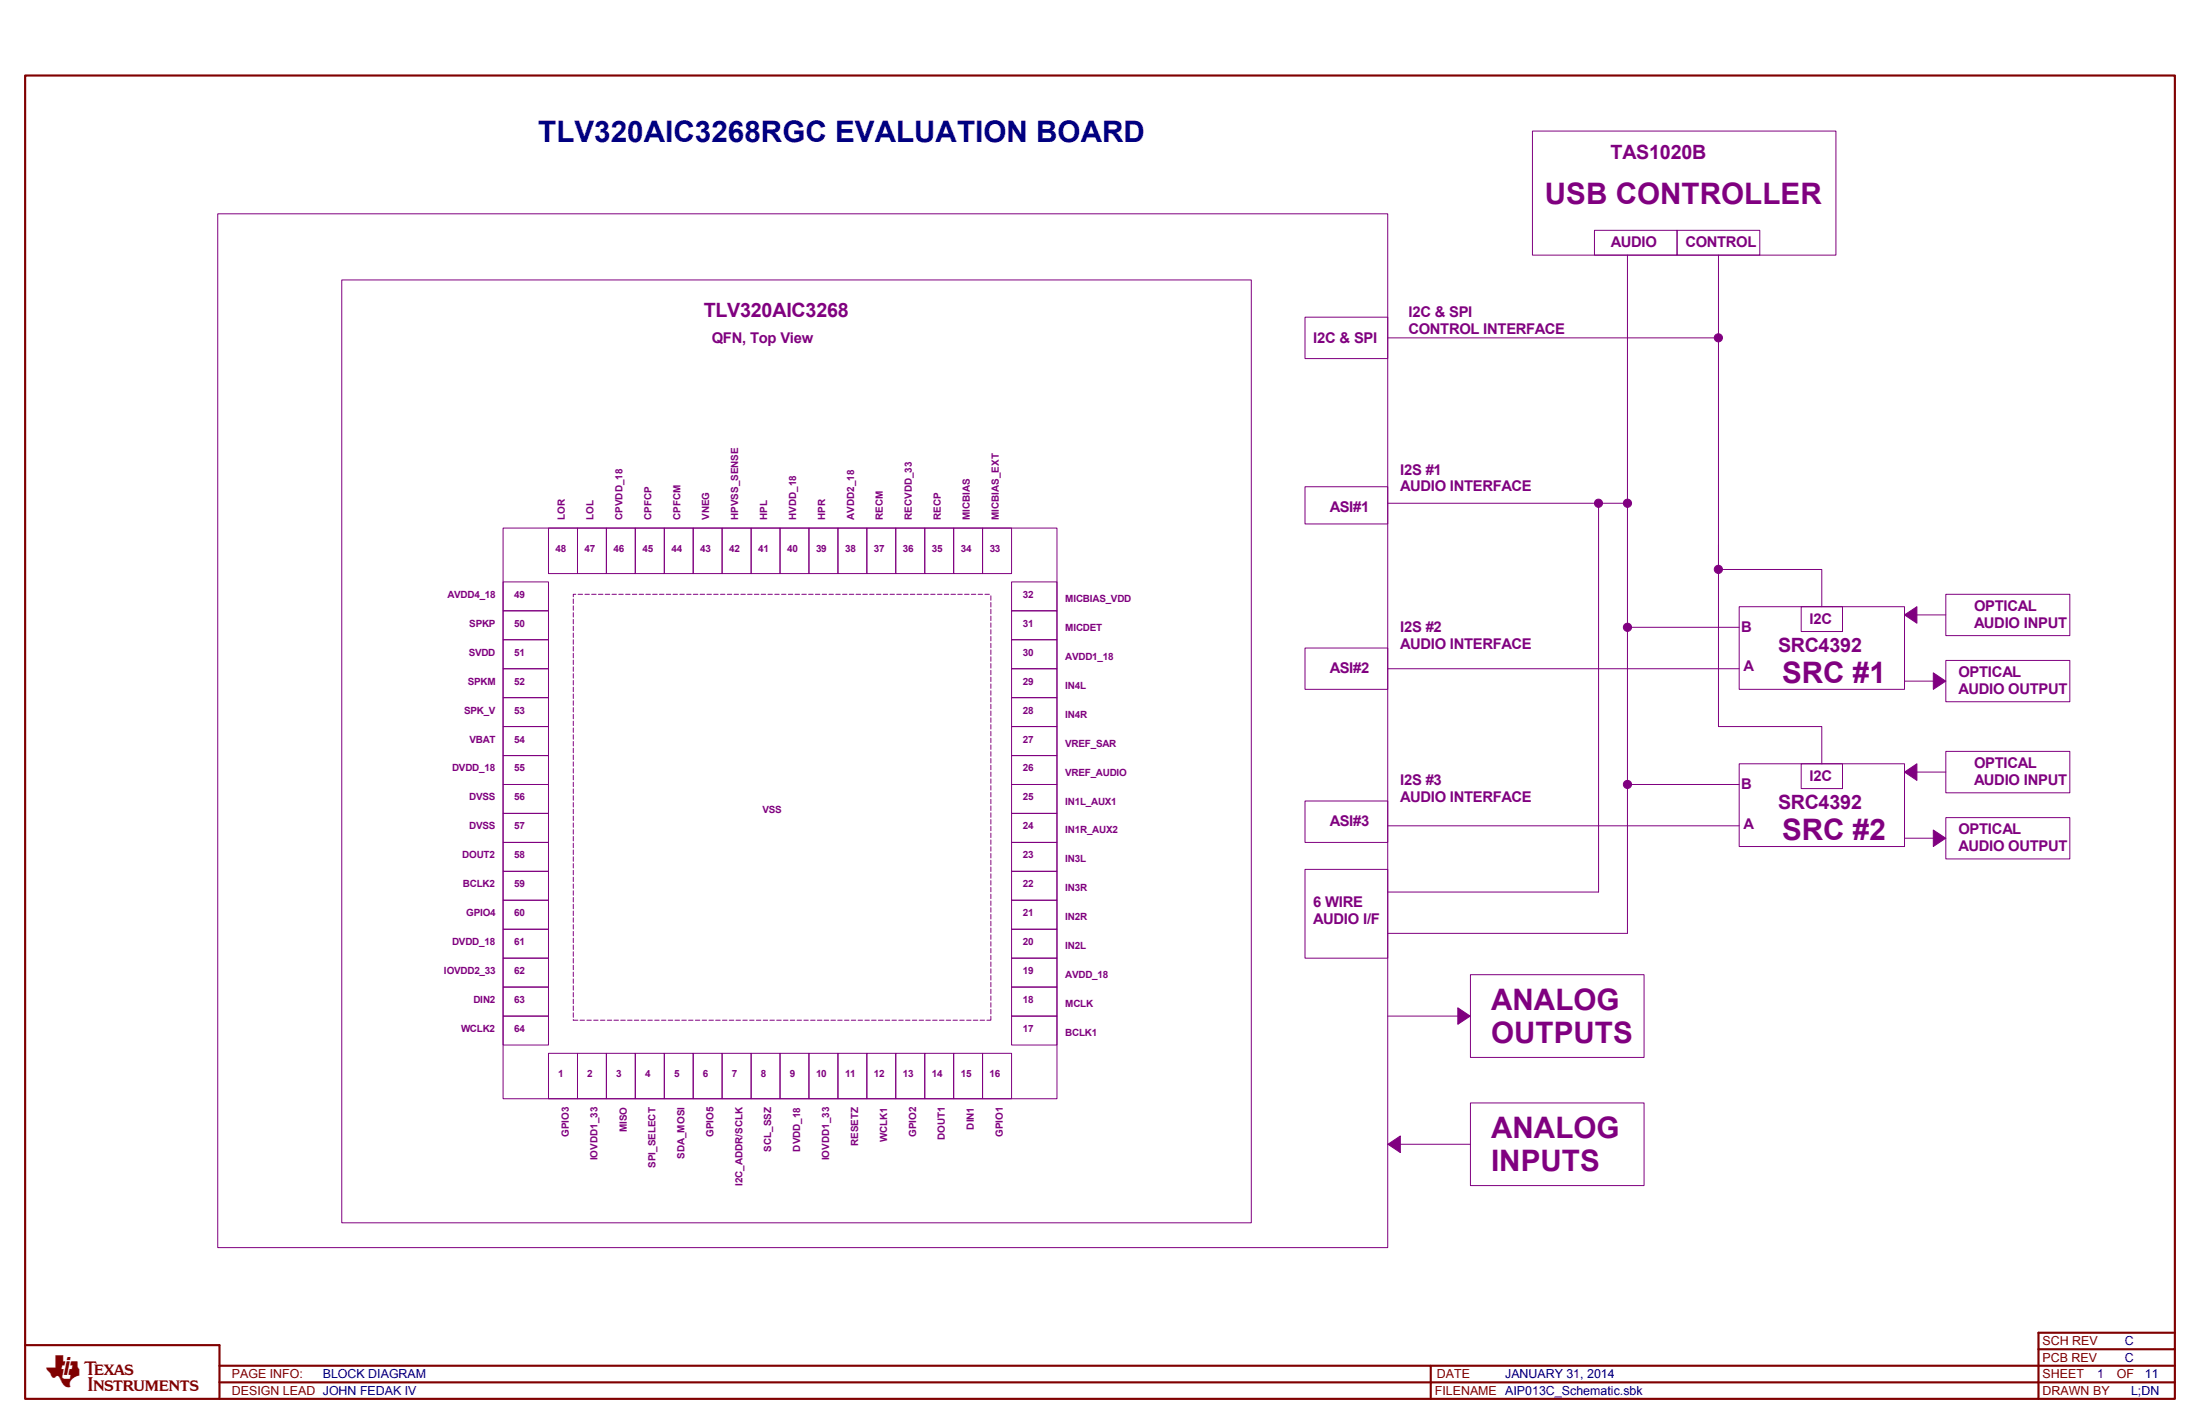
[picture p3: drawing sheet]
<svg xmlns="http://www.w3.org/2000/svg" width="432mm" height="279mm" viewBox="0 0 432 279" stroke-linecap="round" stroke-linejoin="round" font-family="sans-serif">
<path d="M4.9 14.8h422v259.7h-422zM4.9 263.9h38.2v10.6M43.1 268h383.8M43.1 271.2h383.8M280.8 268v6.5M400.1 264.7h26.8M426.9 261.5h-26.8v13" fill="none" stroke="#800000" stroke-width=".42"/>
<g fill="#800080" stroke="#800080" stroke-width=".2">
<path d="M379.5 132l2.4 1.6-2.4 1.7z" fill-rule="evenodd"/>
<path d="M373.8 120.7l2.4-1.7v3.3z" fill-rule="evenodd"/>
<path d="M286.1 197.7l2.5 1.7-2.5 1.6z" fill-rule="evenodd"/>
<path d="M379.5 162.9l2.4 1.6-2.4 1.6z" fill-rule="evenodd"/>
<path d="M373.8 151.5l2.4-1.6v3.2z" fill-rule="evenodd"/>
<path d="M272.4 224.5l2.4-1.6v3.2z" fill-rule="evenodd"/>
<circle cx="319.4" cy="123.1" r=".8"/>
<circle cx="337.3" cy="66.3" r=".8"/>
<circle cx="319.4" cy="153.9" r=".8"/>
<circle cx="313.7" cy="98.7" r=".8"/>
<circle cx="319.4" cy="98.7" r=".8"/>
<circle cx="337.3" cy="111.7" r=".8"/>
</g>
<g fill="none" stroke="#800080" stroke-width=".2">
<path d="M300.8 25.7h59.5v24.4h-59.5zM42.7 42h229.7v202.8h-229.7zM67.1 54.9h178.5v185h-178.5zM312.9 45.2h16.3v4.9h-16.3zM319.4 50.1v133h-47M329.2 45.2h16.2v4.9h-16.2zM337.3 50.1v61.6h20.3v7.3M256.1 62.2h16.3v8.2h-16.3zM272.4 66.3h64.1M256.1 95.5h16.3v7.3h-16.3zM272.4 98.7h47M313.8 98.7v76.3h-41.4"/>
<path d="M98.7 103.6h108.8v112h-108.8zM98.7 114.2h9v5.6h-9zM98.7 119.8h9v5.7h-9zM107.7 103.6h5.6v8.9h-5.6zM112.5 117.5v.9M112.5 118.9v.8M113 116.6h-.5v.5M113.3 103.6h5.7v8.9h-5.7zM113.5 116.6h.8M114.8 116.6h.9M116.1 116.6h.9M117.5 116.6h.8"/>
<path d="M118.8 116.6h.9M119 103.6h5.7v8.9h-5.7zM120.1 116.6h.9M121.5 116.6h.8M122.8 116.6h.9M124.1 116.6h.9M124.7 103.6h5.7v8.9h-5.7zM125.5 116.6h.8M126.8 116.6h.9M128.1 116.6h.9M129.4 116.6h.9M130.4 103.6h5.7v8.9h-5.7z"/>
<path d="M130.8 116.6h.8M132.1 116.6h.9M133.4 116.6h.9M134.8 116.6h.8M136.1 103.6h5.6v8.9h-5.6zM136.1 116.6h.9M137.4 116.6h.9M138.7 116.6h.9M140.1 116.6h.8M141.4 116.6h.9M141.7 103.6h5.7v8.9h-5.7zM142.7 116.6h.9"/>
<path d="M144.1 116.6h.8M145.4 116.6h.9M146.7 116.6h.9M147.4 103.6h5.7v8.9h-5.7zM148.1 116.6h.8M149.4 116.6h.9M150.7 116.6h.9M152.1 116.6h.8M153.1 103.6h5.7v8.9h-5.7zM153.4 116.6h.9M154.7 116.6h.9M156 116.6h.9"/>
<path d="M157.4 116.6h.9M158.7 116.6h.9M158.8 103.6h5.7v8.9h-5.7zM160 116.6h.9M161.4 116.6h.8M162.7 116.6h.9M164 116.6h.9M164.5 103.6h5.6v8.9h-5.6zM165.4 116.6h.8M166.7 116.6h.9M168 116.6h.9M169.4 116.6h.8"/>
<path d="M170.1 103.6h5.7v8.9h-5.7zM170.7 116.6h.9M172 116.6h.9M173.4 116.6h.8M174.7 116.6h.9M175.8 103.6h5.7v8.9h-5.7zM176 116.6h.9M177.3 116.6h.9M178.7 116.6h.9M180 116.6h.9M181.3 116.6h.9M181.5 103.6h5.7v8.9h-5.7z"/>
<path d="M182.7 116.6h.8M184 116.6h.9M185.3 116.6h.9M186.6 116.6h.9M187.2 103.6h5.6v8.9h-5.6zM188 116.6h.9M189.3 116.6h.9M190.6 116.6h.9M192 116.6h.8M192.8 103.6h5.7v8.9h-5.7zM193.3 116.6h.9M194.5 116.9v.9"/>
<path d="M194.5 118.2v.9M194.5 119.5v.9M198.5 114.2h9v5.6h-9zM198.5 119.8h9v5.7h-9zM337.3 106.9v35.7h20.3v7.3M341.4 119h32.4v16.3h-32.4zM353.5 119h8.1v4.9h-8.1zM381.9 116.6h24.4v8.1h-24.4zM98.7 125.5h9v5.7h-9zM98.7 131.2h9v5.7h-9zM98.7 136.9h9v5.7h-9zM112.5 120.2v.9"/>
<path d="M112.5 121.5v.9M112.5 122.9v.8M112.5 124.2v.9M112.5 125.5v.9M112.5 126.9v.8M112.5 128.2v.9M112.5 129.5v.9M112.5 130.9v.8M112.5 132.2v.9M112.5 133.5v.9M112.5 134.8v.9M112.5 136.2v.9"/>
<path d="M112.5 137.5v.9M112.5 138.8v.9M194.5 120.9v.9M194.5 122.2v.9M194.5 123.5v.9M194.5 124.9v.9M194.5 126.2v.9M194.5 127.5v.9M194.5 128.9v.9M194.5 130.2v.9M194.5 131.5v.9M194.5 132.9v.8"/>
<path d="M194.5 134.2v.9M194.5 135.5v.9M194.5 136.9v.8M194.5 138.2v.9M194.5 139.5v.9M198.5 125.5h9v5.7h-9zM198.5 131.2h9v5.7h-9zM198.5 136.9h9v5.7h-9zM256.1 127.1h16.3v8.2h-16.3zM272.4 131.2h69M319.4 123.1h22M373.8 120.7h8.1"/>
<path d="M373.8 133.6h8.1M381.9 129.6h24.4v8.1h-24.4zM98.7 142.6h9v5.7h-9zM98.7 148.3h9v5.6h-9zM98.7 153.9h9v5.7h-9zM98.7 159.6h9v5.7h-9zM112.5 140.2v.8M112.5 141.5v.9M112.5 142.8v.9M112.5 144.2v.8M112.5 145.5v.9M112.5 146.8v.9"/>
<path d="M112.5 148.1v.9M112.5 149.5v.8M112.5 150.8v.9M112.5 152.1v.9M112.5 153.5v.8M112.5 154.8v.9M112.5 156.1v.9M112.5 157.5v.8M112.5 158.8v.9M194.5 140.8v.9M194.5 142.2v.8M194.5 143.5v.9"/>
<path d="M194.5 144.8v.9M194.5 146.2v.8M194.5 147.5v.9M194.5 148.8v.9M194.5 150.2v.8M194.5 151.5v.9M194.5 152.8v.9M194.5 154.2v.8M194.5 155.5v.9M194.5 156.8v.9M194.5 158.1v.9M194.5 159.5v.9"/>
<path d="M198.5 142.6h9v5.7h-9zM198.5 148.3h9v5.6h-9zM198.5 153.9h9v5.7h-9zM198.5 159.6h9v5.7h-9zM256.1 157.2h16.3v8.1h-16.3zM319.4 153.9h22M341.4 149.9h32.4v16.2h-32.4zM353.5 149.9h8.1v4.8h-8.1zM373.8 151.5h8.1M381.9 147.4h24.4v8.2h-24.4zM98.7 165.3h9v5.7h-9zM98.7 171h9v5.6h-9z"/>
<path d="M98.7 176.6h9v5.7h-9zM112.5 160.1v.9M112.5 161.5v.8M112.5 162.8v.9M112.5 164.1v.9M112.5 165.4v.9M112.5 166.8v.9M112.5 168.1v.9M112.5 169.4v.9M112.5 170.8v.8M112.5 172.1v.9M112.5 173.4v.9"/>
<path d="M112.5 174.8v.8M112.5 176.1v.9M112.5 177.4v.9M112.5 178.8v.8M194.5 160.8v.9M194.5 162.1v.9M194.5 163.5v.8M194.5 164.8v.9M194.5 166.1v.9M194.5 167.4v.9M194.5 168.8v.9M194.5 170.1v.9"/>
<path d="M194.5 171.4v.9M194.5 172.8v.9M194.5 174.1v.9M194.5 175.5v.8M194.5 176.8v.9M194.5 178.1v.9M194.5 179.4v.9M198.5 165.3h9v5.7h-9zM198.5 171h9v5.6h-9zM198.5 176.6h9v5.7h-9zM256.1 170.6h16.3v17.4h-16.3zM272.4 162h69"/>
<path d="M373.8 164.5h8.1M381.9 160.4h24.4v8.1h-24.4zM98.7 182.3h9v5.7h-9zM98.7 188h9v5.7h-9zM98.7 193.7h9v5.7h-9zM98.7 199.4h9v5.6h-9zM112.5 180.1v.9M112.5 181.4v.9M112.5 182.8v.8M112.5 184.1v.9M112.5 185.4v.9M112.5 186.7v.9"/>
<path d="M112.5 188.1v.9M112.5 189.4v.9M112.5 190.7v.9M112.5 192.1v.8M112.5 193.4v.9M112.5 194.7v.9M112.5 196v.9M112.5 197.4v.9M112.5 198.7v.9M194.5 180.8v.9M194.5 182.1v.9M194.5 183.4v.9"/>
<path d="M194.5 184.8v.8M194.5 186.1v.9M194.5 187.4v.9M194.5 188.7v.9M194.5 190.1v.9M194.5 191.4v.9M194.5 192.7v.9M194.5 194.1v.8M194.5 195.4v.9M194.5 196.7v.9M194.5 198.1v.8M194.5 199.4v.8h-.8"/>
<path d="M198.5 182.3h9v5.7h-9zM198.5 188h9v5.7h-9zM198.5 193.7h9v5.7h-9zM198.5 199.4h9v5.6h-9zM272.4 199.4h16.2M288.6 191.2h34.1v16.3h-34.1zM107.7 206.7h5.6v8.9h-5.6zM112.5 200v.2h.9M113.3 206.7h5.7v8.9h-5.7zM113.9 200.2h.8M115.2 200.2h.9M116.5 200.2h.9"/>
<path d="M117.9 200.2h.8M119 206.7h5.7v8.9h-5.7zM119.2 200.2h.9M120.5 200.2h.9M121.8 200.2h.9M123.2 200.2h.9M124.5 200.2h.9M124.7 206.7h5.7v8.9h-5.7zM125.8 200.2h.9M127.2 200.2h.8M128.5 200.2h.9M129.8 200.2h.9"/>
<path d="M130.4 206.7h5.7v8.9h-5.7zM131.1 200.2h.9M132.5 200.2h.9M133.8 200.2h.9M135.1 200.2h.9M136.1 206.7h5.6v8.9h-5.6zM136.5 200.2h.9M137.8 200.2h.9M139.1 200.2h.9M140.5 200.2h.9M141.7 206.7h5.7v8.9h-5.7zM141.8 200.2h.9"/>
<path d="M143.1 200.2h.9M144.5 200.2h.8M145.8 200.2h.9M147.1 200.2h.9M147.4 206.7h5.7v8.9h-5.7zM148.5 200.2h.8M149.8 200.2h.9M151.1 200.2h.9M152.4 200.2h.9M153.1 206.7h5.7v8.9h-5.7zM153.8 200.2h.9M155.1 200.2h.9"/>
<path d="M156.4 200.2h.9M157.8 200.2h.8M158.8 206.7h5.7v8.9h-5.7zM159.1 200.2h.9M160.4 200.2h.9M161.8 200.2h.8M163.1 200.2h.9M164.4 200.2h.9M164.5 206.7h5.6v8.9h-5.6zM165.8 200.2h.8M167.1 200.2h.9M168.4 200.2h.9"/>
<path d="M169.8 200.2h.8M170.1 206.7h5.7v8.9h-5.7zM171.1 200.2h.9M172.4 200.2h.9M173.7 200.2h.9M175.1 200.2h.8M175.8 206.7h5.7v8.9h-5.7zM176.4 200.2h.9M177.7 200.2h.9M179.1 200.2h.8M180.4 200.2h.9M181.5 206.7h5.7v8.9h-5.7z"/>
<path d="M181.7 200.2h.9M183 200.2h.9M184.4 200.2h.9M185.7 200.2h.9M187.1 200.2h.8M187.2 206.7h5.6v8.9h-5.6zM188.4 200.2h.9M189.7 200.2h.9M191 200.2h.9M192.4 200.2h.9M192.8 206.7h5.7v8.9h-5.7zM288.6 216.4h34.1v16.2h-34.1z"/>
<path d="M272.4 224.5h16.2"/>
</g>
<text font-size="5.9" fill="#800000" x="9.1" y="271.5">TI</text>
<text font-size="5.8" fill="#000080" x="105.6" y="27.8">TLV320AIC3268RGC EVALUATION BOARD</text>
<g font-size="5.8" fill="#800080">
<text x="303.2" y="39.9">USB CONTROLLER</text>
<text x="349.8" y="134">SRC #1</text>
<text x="349.8" y="164.9">SRC #2</text>
<text x="292.7" y="198.2">ANALOG</text>
<text x="292.7" y="204.6">OUTPUTS</text>
<text x="292.7" y="223.4">ANALOG</text>
<text x="292.7" y="229.8">INPUTS</text>
</g>
<g font-size="3.9" fill="#800080">
<text x="316.1" y="31.3">TAS1020B</text>
<text x="138.1" y="62.1">TLV320AIC3268</text>
<text x="349" y="127.8">SRC4392</text>
<text x="349" y="158.7">SRC4392</text>
</g>
<g font-size="2.9" fill="#800080">
<text x="316.2" y="48.6">AUDIO</text>
<text x="330.8" y="48.6">CONTROL</text>
<text x="276.4" y="62.3">I2C &amp; SPI</text>
<text x="276.4" y="65.6">CONTROL INTERFACE</text>
<text x="139.7" y="67.2">QFN, Top View</text>
<text x="257.8" y="67.2">I2C &amp; SPI</text>
<text x="274.8" y="93.1">I2S #1</text>
<text x="261" y="100.5">ASI#1</text>
<text x="274.8" y="96.4">AUDIO INTERFACE</text>
<text x="387.5" y="119.9">OPTICAL</text>
<text x="274.8" y="124">I2S #2</text>
<text x="341.8" y="124">B</text>
<text x="355.1" y="122.4">I2C</text>
<text x="387.5" y="123.2">AUDIO INPUT</text>
<text x="274.8" y="127.3">AUDIO INTERFACE</text>
<text x="342.2" y="131.7">A</text>
<text x="261" y="132.1">ASI#2</text>
<text x="384.4" y="132.9">OPTICAL</text>
<text x="384.4" y="136.2">AUDIO OUTPUT</text>
<text x="274.8" y="154">I2S #3</text>
<text x="341.8" y="154.9">B</text>
<text x="355.1" y="153.2">I2C</text>
<text x="387.5" y="150.7">OPTICAL</text>
<text x="387.5" y="154">AUDIO INPUT</text>
<text x="274.8" y="157.3">AUDIO INTERFACE</text>
<text x="261" y="162.1">ASI#3</text>
<text x="342.2" y="162.6">A</text>
<text x="384.4" y="163.7">OPTICAL</text>
<text x="384.4" y="167">AUDIO OUTPUT</text>
<text x="257.8" y="177.9">6 WIRE</text>
<text x="257.8" y="181.2">AUDIO I/F</text>
</g>
<g font-size="2.4" fill="#800000">
<text x="400.9" y="263.9">SCH REV</text>
<text x="400.9" y="267.2">PCB REV</text>
<text x="45.5" y="273.7">DESIGN LEAD JOHN FEDAK IV</text>
<text x="45.5" y="270.4">PAGE INFO:</text>
<text x="281.6" y="273.7">FILENAME AIP013C_Schematic.sbk</text>
<text x="282" y="270.4">DATE</text>
<text x="400.9" y="273.7">DRAWN BY</text>
<text x="400.9" y="270.4">SHEET</text>
<text x="415.5" y="270.4">OF</text>
</g>
<g font-size="2.4" fill="#000080">
<text x="417" y="263.9">C</text>
<text x="417" y="267.2">C</text>
<text x="63.4" y="270.4">BLOCK DIAGRAM</text>
<text x="295.4" y="270.4">JANUARY 31, 2014</text>
<text x="411.6" y="270.4">1</text>
<text x="418.3" y="273.7">L;DN</text>
<text x="421" y="270.4">11</text>
</g>
<g font-size="1.9" fill="#800080">
<text x="110.8" y="102" transform="rotate(-90 110.8 102)">LOR</text>
<text x="116.5" y="102" transform="rotate(-90 116.5 102)">LOL</text>
<text x="122.2" y="102" transform="rotate(-90 122.2 102)">CPVDD_18</text>
<text x="127.9" y="102" transform="rotate(-90 127.9 102)">CPFCP</text>
<text x="133.5" y="102" transform="rotate(-90 133.5 102)">CPFCM</text>
<text x="139.2" y="102" transform="rotate(-90 139.2 102)">VNEG</text>
<text x="144.9" y="102" transform="rotate(-90 144.9 102)">HPVSS_SENSE</text>
<text x="150.6" y="102" transform="rotate(-90 150.6 102)">HPL</text>
<text x="156.3" y="102" transform="rotate(-90 156.3 102)">HVDD_18</text>
<text x="161.9" y="102" transform="rotate(-90 161.9 102)">HPR</text>
<text x="167.6" y="102" transform="rotate(-90 167.6 102)">AVDD2_18</text>
<text x="173.3" y="102" transform="rotate(-90 173.3 102)">RECM</text>
<text x="179" y="102" transform="rotate(-90 179 102)">RECVDD_33</text>
<text x="184.7" y="102" transform="rotate(-90 184.7 102)">RECP</text>
<text x="190.3" y="102" transform="rotate(-90 190.3 102)">MICBIAS</text>
<text x="196" y="102" transform="rotate(-90 196 102)">MICBIAS_EXT</text>
<text x="109.1" y="108.4">48</text>
<text x="114.7" y="108.4">47</text>
<text x="120.4" y="108.4">46</text>
<text x="126.1" y="108.4">45</text>
<text x="131.8" y="108.4">44</text>
<text x="137.5" y="108.4">43</text>
<text x="143.1" y="108.4">42</text>
<text x="148.8" y="108.4">41</text>
<text x="154.5" y="108.4">40</text>
<text x="160.2" y="108.4">39</text>
<text x="165.9" y="108.4">38</text>
<text x="171.5" y="108.4">37</text>
<text x="177.2" y="108.4">36</text>
<text x="182.9" y="108.4">35</text>
<text x="188.6" y="108.4">34</text>
<text x="194.2" y="108.4">33</text>
<text x="87.8" y="117.3">AVDD4_18</text>
<text x="100.9" y="117.3">49</text>
<text x="200.7" y="117.3">32</text>
<text x="209.1" y="118.1">MICBIAS_VDD</text>
<text x="92.1" y="123">SPKP</text>
<text x="100.9" y="123">50</text>
<text x="200.7" y="123">31</text>
<text x="209.1" y="123.8">MICDET</text>
<text x="92" y="128.7">SVDD</text>
<text x="100.9" y="128.7">51</text>
<text x="200.7" y="128.7">30</text>
<text x="209.1" y="129.5">AVDD1_18</text>
<text x="91.8" y="134.3">SPKM</text>
<text x="100.9" y="134.3">52</text>
<text x="200.7" y="134.3">29</text>
<text x="209.1" y="135.1">IN4L</text>
<text x="91.1" y="140">SPK_V</text>
<text x="100.9" y="140">53</text>
<text x="200.7" y="140">28</text>
<text x="209.1" y="140.8">IN4R</text>
<text x="92.1" y="145.7">VBAT</text>
<text x="100.9" y="145.7">54</text>
<text x="200.7" y="145.7">27</text>
<text x="209.1" y="146.5">VREF_SAR</text>
<text x="88.7" y="151.4">DVDD_18</text>
<text x="100.9" y="151.4">55</text>
<text x="200.7" y="151.4">26</text>
<text x="209.1" y="152.2">VREF_AUDIO</text>
<text x="92.1" y="157">DVSS</text>
<text x="100.9" y="157">56</text>
<text x="149.6" y="159.5">VSS</text>
<text x="200.7" y="157">25</text>
<text x="209.1" y="157.9">IN1L_AUX1</text>
<text x="92.1" y="162.7">DVSS</text>
<text x="100.9" y="162.7">57</text>
<text x="200.7" y="162.7">24</text>
<text x="209.1" y="163.5">IN1R_AUX2</text>
<text x="90.7" y="168.4">DOUT2</text>
<text x="100.9" y="168.4">58</text>
<text x="200.7" y="168.4">23</text>
<text x="209.1" y="169.2">IN3L</text>
<text x="90.9" y="174.1">BCLK2</text>
<text x="91.5" y="179.8">GPIO4</text>
<text x="100.9" y="174.1">59</text>
<text x="100.9" y="179.8">60</text>
<text x="200.7" y="179.8">21</text>
<text x="200.7" y="174.1">22</text>
<text x="209.1" y="174.9">IN3R</text>
<text x="88.7" y="185.4">DVDD_18</text>
<text x="100.9" y="185.4">61</text>
<text x="200.7" y="185.4">20</text>
<text x="209.1" y="180.6">IN2R</text>
<text x="87.1" y="191.1">IOVDD2_33</text>
<text x="100.9" y="191.1">62</text>
<text x="200.7" y="191.1">19</text>
<text x="209.1" y="186.3">IN2L</text>
<text x="209.1" y="191.9">AVDD_18</text>
<text x="92.9" y="196.8">DIN2</text>
<text x="100.9" y="196.8">63</text>
<text x="200.7" y="196.8">18</text>
<text x="209.1" y="197.6">MCLK</text>
<text x="90.5" y="202.5">WCLK2</text>
<text x="100.9" y="202.5">64</text>
<text x="200.7" y="202.5">17</text>
<text x="209.1" y="203.3">BCLK1</text>
<text x="109.6" y="211.4">1</text>
<text x="115.3" y="211.4">2</text>
<text x="120.9" y="211.4">3</text>
<text x="126.6" y="211.4">4</text>
<text x="132.3" y="211.4">5</text>
<text x="138" y="211.4">6</text>
<text x="143.7" y="211.4">7</text>
<text x="149.3" y="211.4">8</text>
<text x="155" y="211.4">9</text>
<text x="160.2" y="211.4">10</text>
<text x="165.9" y="211.4">11</text>
<text x="171.5" y="211.4">12</text>
<text x="177.2" y="211.4">13</text>
<text x="182.9" y="211.4">14</text>
<text x="188.6" y="211.4">15</text>
<text x="194.2" y="211.4">16</text>
<text x="191.2" y="221.6" transform="rotate(-90 191.2 221.6)">DIN1</text>
<text x="111.6" y="223.1" transform="rotate(-90 111.6 223.1)">GPIO3</text>
<text x="117.3" y="227.7" transform="rotate(-90 117.3 227.7)">IOVDD1_33</text>
<text x="123" y="222.2" transform="rotate(-90 123 222.2)">MISO</text>
<text x="134.3" y="227.4" transform="rotate(-90 134.3 227.4)">SDA_MOSI</text>
<text x="140" y="223.1" transform="rotate(-90 140 223.1)">GPIO5</text>
<text x="151.4" y="226" transform="rotate(-90 151.4 226)">SCL_SSZ</text>
<text x="157.1" y="226" transform="rotate(-90 157.1 226)">DVDD_18</text>
<text x="162.8" y="227.7" transform="rotate(-90 162.8 227.7)">IOVDD1_33</text>
<text x="168.4" y="224.9" transform="rotate(-90 168.4 224.9)">RESETZ</text>
<text x="174.1" y="224.1" transform="rotate(-90 174.1 224.1)">WCLK1</text>
<text x="179.8" y="223.1" transform="rotate(-90 179.8 223.1)">GPIO2</text>
<text x="185.5" y="223.7" transform="rotate(-90 185.5 223.7)">DOUT1</text>
<text x="196.8" y="223.1" transform="rotate(-90 196.8 223.1)">GPIO1</text>
<text x="128.7" y="229.1" transform="rotate(-90 128.7 229.1)">SPI_SELECT</text>
<text x="145.7" y="232.7" transform="rotate(-90 145.7 232.7)">I2C_ADDR/SCLK</text>
</g>
</svg>
